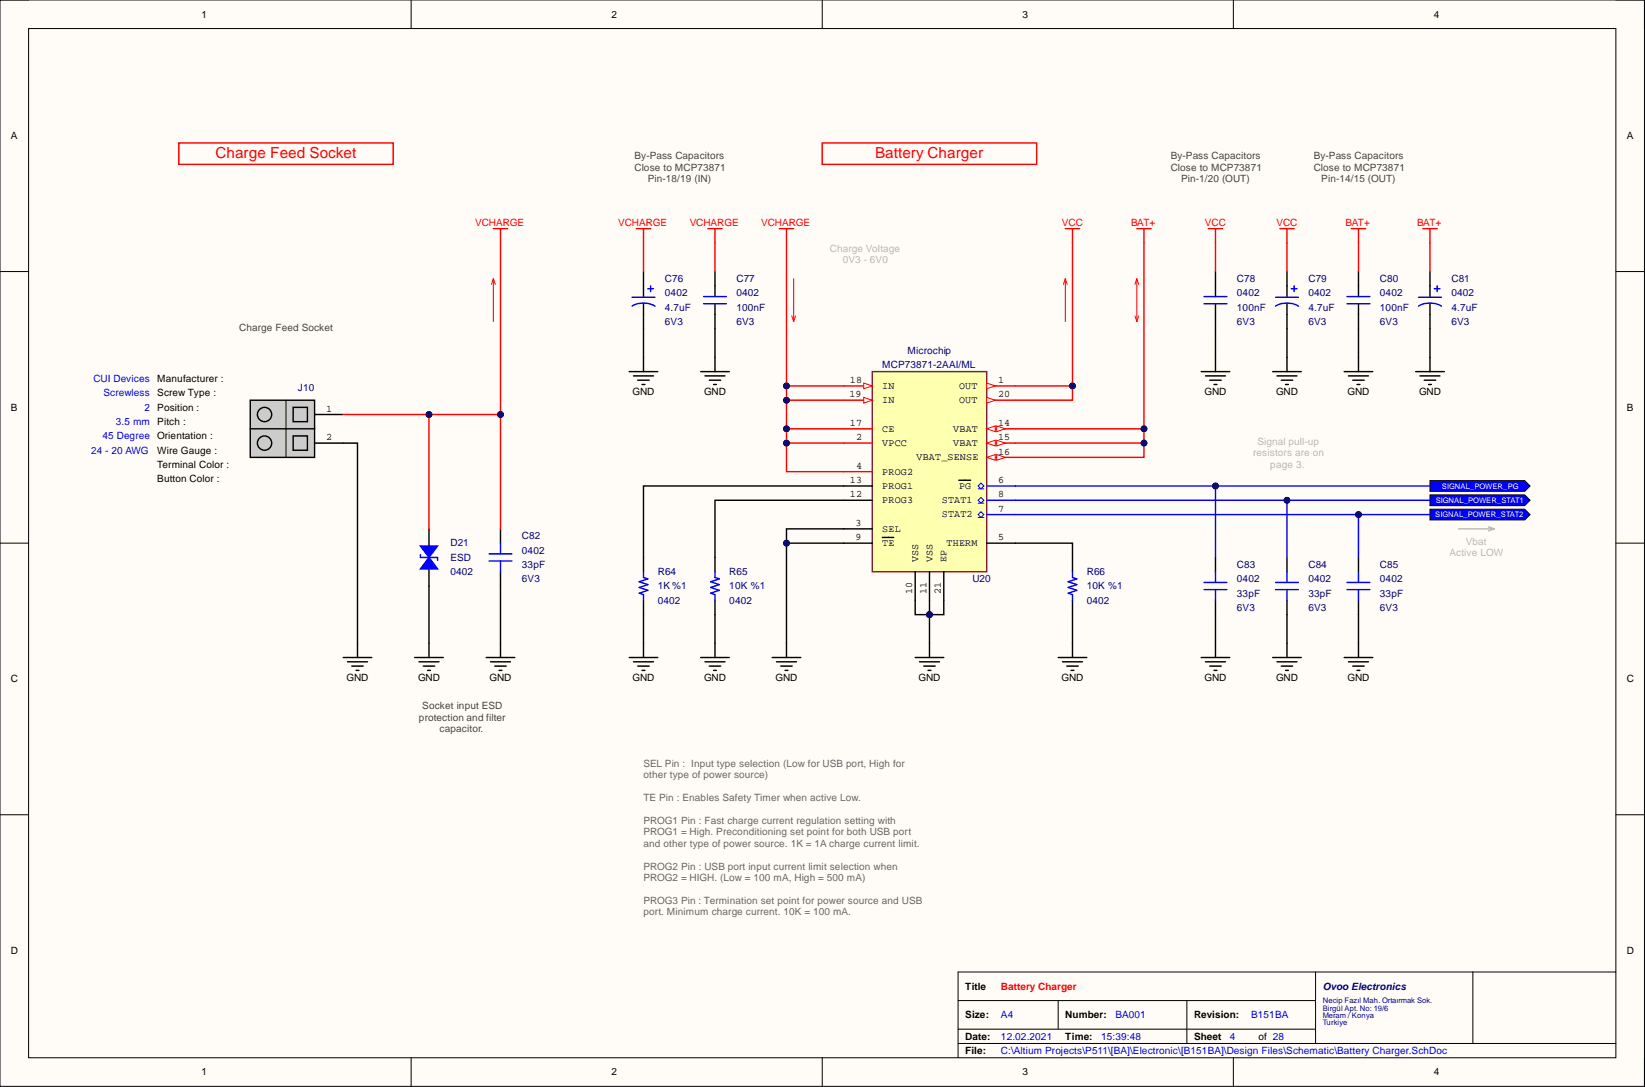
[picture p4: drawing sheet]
<svg xmlns="http://www.w3.org/2000/svg" width="292mm" height="193mm" viewBox="0 0 292 193" stroke-linecap="round" stroke-linejoin="round" font-family="sans-serif">
<path d="M0 0h292v192.9h-292z" fill-rule="evenodd" fill="#fffcf8"/>
<path d="M0 0h292v192.9h-292z" fill="none" stroke="#000" stroke-width=".18"/>
<path d="M5.1 5.1h281.8v182.7h-281.8z" fill-rule="evenodd" fill="#fffcf8"/>
<g fill="none" stroke="#000" stroke-width=".18">
<path d="M0 0h5.1M73 0v5.1M146 0v5.1M219 0v5.1M286.9 0h5.1v5.1M5.1 5.1h281.8v182.7h-281.8zM0 48.2h5.1M286.9 48.2h5.1M0 96.4h5.1M286.9 96.4h5.1M0 144.6h5.1M286.9 144.6h5.1"/>
<path d="M170.1 177.6h63.5M187.9 177.6v5.1M210.8 177.6v7.6M233.6 172.6v12.6M261.5 172.6v12.6M286.9 172.6h-116.8v15.2M73 187.8v5.1M146 187.8v5.1M170.1 185.2h116.8M170.1 182.7h63.5M219 187.8v5.1M292 187.8v5.1"/>
</g>
<g fill="none" stroke="#000" stroke-width=".25">
<path d="M111.7 66h5.1M112.5 66.7h3.5M113.2 67.5h2.1M114 68.3h.5M114.3 63.4v2.6M124.4 66h5.1M125.2 66.7h3.5M125.9 67.5h2.1M126.7 68.3h.5M127 63.4v2.6M213.3 66h5.1M214.1 66.7h3.5"/>
<path d="M214.8 67.5h2M215.6 68.3h.5M215.8 63.4v2.6M226 66h5.1M226.7 66.7h3.6M227.5 67.5h2M228.3 68.3h.5M228.5 63.4v2.6M238.7 66h5.1M239.4 66.7h3.6M240.2 67.5h2M241 68.3h.5"/>
<path d="M241.2 63.4v2.6M251.4 66h5.1M252.1 66.7h3.6M252.9 67.5h2M253.7 68.3h.5M253.9 63.4v2.6M111.7 116.7h5.1M112.5 117.5h3.5M113.2 118.2h2.1M114 119h.5M114.3 114.2v2.5M124.4 116.7h5.1"/>
<path d="M125.2 117.5h3.5M125.9 118.2h2.1M126.7 119h.5M127 114.2v2.5M137.1 116.7h5.1M137.9 117.5h3.5M138.6 118.2h2.1M139.4 119h.5M139.7 114.2v2.5M162.5 116.7h5.1M163.3 117.5h3.5M164 118.2h2.1"/>
<path d="M164.8 119h.5M165 114.2v2.5M187.9 116.7h5.1M188.7 117.5h3.5M189.4 118.2h2.1M190.2 119h.5M190.4 114.2v2.5M213.3 116.7h5.1M214.1 117.5h3.5M214.8 118.2h2M215.6 119h.5M215.8 114.2v2.5"/>
<path d="M226 116.7h5.1M226.7 117.5h3.6M227.5 118.2h2M228.3 119h.5M228.5 114.2v2.5M238.7 116.7h5.1M239.4 117.5h3.6M240.2 118.2h2M241 119h.5M241.2 114.2v2.5"/>
</g>
<path d="M189.2 40.6h2.5M190.4 40.6v2.5M201.9 40.6h2.5M203.1 40.6v2.5M214.6 40.6h2.5M215.8 40.6v2.5M227.3 40.6h2.5M228.5 40.6v2.5M240 40.6h2.5M241.2 40.6v2.5M252.6 40.6h2.6M253.9 40.6v2.5" fill="none" stroke="#f00" stroke-width=".25"/>
<path d="M154.9 66h20.3v35.5h-20.3z" fill-rule="evenodd" fill="#ffffb0"/>
<path d="M154.9 66h20.3v35.5h-20.3z" fill="none" stroke="#800000" stroke-width=".25"/>
<path d="M175.2 68.5h5.1" fill="none" stroke="#f00" stroke-width=".25"/>
<path d="M175.2 68l1.5 .5-1.5 .5z" fill="#f8fcff"/>
<path d="M175.2 68l1.5 .5-1.5 .5z" fill="none" stroke="#f00" stroke-width=".18"/>
<path d="M149.8 78.7h5.1M175.2 78.7h5.1M149.8 83.7h5.1" fill="none" stroke="#f00" stroke-width=".25"/>
<path d="M149.8 93.9h5.1M149.8 96.4h5.1M156.7 95.4h2M170.3 85.3h2.1M175.2 96.4h5.1M162.5 101.5v5.1" fill="none" stroke="#000" stroke-width=".25"/>
<path d="M175.2 86.3h5.1M175.2 91.3h5.1M175.2 88.8h5.1" fill="none" stroke="#00f" stroke-width=".25"/>
<path d="M173.7 86.3l.5-.5 .5 .5-.5 .5zM173.7 91.3l.5-.5 .5 .5-.5 .6zM173.7 88.8l.5-.5 .5 .5-.5 .5zM173.7 86.8h1M173.7 91.9h1M173.7 89.3h1" fill="none" stroke="#00f" stroke-width=".18"/>
<path d="M175.2 78.7l1.5-.5v1z" fill="#f8fcff"/>
<path d="M175.2 78.7l1.5-.5v1z" fill="none" stroke="#f00" stroke-width=".18"/>
<path d="M177 78.2l1.5 .5-1.5 .5z" fill="#f8fcff"/>
<path d="M177 78.2l1.5 .5-1.5 .5z" fill="none" stroke="#f00" stroke-width=".18"/>
<path d="M175.2 76.1h5.1" fill="none" stroke="#f00" stroke-width=".25"/>
<path d="M175.2 76.1l1.5-.5v1z" fill="#f8fcff"/>
<path d="M175.2 76.1l1.5-.5v1z" fill="none" stroke="#f00" stroke-width=".18"/>
<path d="M177 75.6l1.5 .5-1.5 .5z" fill="#f8fcff"/>
<path d="M177 75.6l1.5 .5-1.5 .5z" fill="none" stroke="#f00" stroke-width=".18"/>
<path d="M149.8 86.3h5.1M149.8 88.8h5.1M165 101.5v5.1M167.6 101.5v5.1" fill="none" stroke="#000" stroke-width=".25"/>
<path d="M175.2 71h5.1" fill="none" stroke="#f00" stroke-width=".25"/>
<path d="M175.2 70.5l1.5 .5-1.5 .6z" fill="#f8fcff"/>
<path d="M175.2 70.5l1.5 .5-1.5 .6z" fill="none" stroke="#f00" stroke-width=".18"/>
<path d="M149.8 71h5.1" fill="none" stroke="#f00" stroke-width=".25"/>
<path d="M153.4 70.5l1.5 .5-1.5 .6z" fill="#f8fcff"/>
<path d="M153.4 70.5l1.5 .5-1.5 .6z" fill="none" stroke="#f00" stroke-width=".18"/>
<path d="M149.8 68.5h5.1" fill="none" stroke="#f00" stroke-width=".25"/>
<path d="M153.4 68l1.5 .5-1.5 .5z" fill="#f8fcff"/>
<path d="M153.4 68l1.5 .5-1.5 .5z" fill="none" stroke="#f00" stroke-width=".18"/>
<path d="M149.8 76.1h5.1M175.2 81.2h5.1" fill="none" stroke="#f00" stroke-width=".25"/>
<path d="M175.2 81.2l1.5-.5v1z" fill="#f8fcff"/>
<path d="M175.2 81.2l1.5-.5v1z" fill="none" stroke="#f00" stroke-width=".18"/>
<path d="M177 80.7l1.5 .5-1.5 .5z" fill="#f8fcff"/>
<path d="M177 80.7l1.5 .5-1.5 .5z" fill="none" stroke="#f00" stroke-width=".18"/>
<g fill="none" stroke="#000" stroke-width=".25">
<path d="M114.3 48.2v4.4M114.3 53.9v4.5M127 48.2v4.4M127 53.9v4.5M215.8 48.2v4.4M215.8 53.9v4.5M228.5 48.2v4.4M228.5 53.9v4.5M241.2 48.2v4.4M241.2 53.9v4.5M253.9 48.2v4.4M253.9 53.9v4.5"/>
<path d="M76.2 93.9v4M76.2 100v4M114.3 99v2.5M127 99v2.5M190.4 99v2.5M215.8 99v2.5M228.5 99v2.5M241.2 99v2.5M60.9 116.7h5.1M61.7 117.5h3.6M62.5 118.2h2M63.2 119h.5"/>
<path d="M63.5 114.2v2.5M73.6 116.7h5.1M74.4 117.5h3.6M75.2 118.2h2M75.9 119h.5M76.2 114.2v2.5M86.3 116.7h5.1M87.1 117.5h3.5M87.9 118.2h2M88.6 119h.5M88.9 114.2v2.5M114.3 106.6v2.5"/>
<path d="M127 106.6v2.5M190.4 106.6v2.5M215.8 106.6v2.5M228.5 106.6v2.5M241.2 106.6v2.5"/>
</g>
<g fill="none" stroke="#00f" stroke-width=".25">
<path d="M112.2 54.3a4 4 0 0 1 4.1 .1M112.2 52.8h4.1M115 51.3h1M115.5 50.7v1.1M124.9 53.9h4.1M124.9 52.6h4.1M213.8 53.9h4.1M213.8 52.6h4.1M226.5 54.4a4 4 0 0 1 4.1 0M226.5 52.8h4.1M229.3 51.3h1M229.8 50.7v1.1"/>
<path d="M239.2 53.9h4.1M239.2 52.6h4.1M251.9 54.4a4 4 0 0 1 4.1 0M251.9 52.8h4M254.7 51.3h1M255.2 50.7v1.1M74.7 99h3M114.3 101.5v1l.7 .3-1.5 .5 1.5 .5-1.5 .5 1.5 .5-1.5 .5 .8 .3v1M127 101.5v1l.7 .3-1.5 .5 1.5 .5-1.5 .5 1.5 .5-1.5 .5 .8 .3v1M190.4 101.5v1l.8 .3-1.5 .5 1.5 .5-1.5 .5 1.5 .5-1.5 .5 .7 .3v1M213.8 104.7h4.1M213.8 103.4h4.1"/>
<path d="M215.8 101.5v1.9M215.8 104.7v1.9M226.5 104.7h4.1M226.5 103.4h4.1M228.5 101.5v1.9M228.5 104.7v1.9M239.2 104.7h4.1M239.2 103.4h4.1M241.2 101.5v1.9M241.2 104.7v1.9"/>
</g>
<path d="M87.6 40.6h2.5M88.9 40.6v2.5" fill="none" stroke="#f00" stroke-width=".25"/>
<path d="M76.2 99l1.5 2h-3z" fill="#00f"/>
<path d="M74.7 98.5v.5M76.2 99l1.5 2h-3zM77.7 99v.5" fill="none" stroke="#00f" stroke-width=".25"/>
<path d="M74.7 96.9h3l-1.5 2.1z" fill="#00f"/>
<path d="M74.7 96.9h3l-1.5 2.1zM86.8 98.3h4.1M86.8 99.6h4.1M88.9 96.4v1.9M88.9 99.6v1.9" fill="none" stroke="#00f" stroke-width=".25"/>
<path d="M88.9 93.9v2.5M88.9 101.5v2.5" fill="none" stroke="#000" stroke-width=".25"/>
<path d="M113 40.6h2.5M114.3 40.6v2.5M125.7 40.6h2.5M127 40.6v2.5M138.4 40.6h2.5M139.7 40.6v2.5" fill="none" stroke="#f00" stroke-width=".25"/>
<path d="M253.9 85.3h16.8l1 1-1 .9h-16.8z" fill-rule="evenodd" fill="#00f"/>
<path d="M253.9 85.3h16.8l1 1-1 .9h-16.8z" fill="none" stroke="#000" stroke-width=".18"/>
<path d="M253.9 87.9h16.8l1 .9-1 1h-16.8z" fill-rule="evenodd" fill="#00f"/>
<path d="M253.9 87.9h16.8l1 .9-1 1h-16.8z" fill="none" stroke="#000" stroke-width=".18"/>
<path d="M253.9 90.4h16.8l1 .9-1 1h-16.8z" fill-rule="evenodd" fill="#00f"/>
<path d="M253.9 90.4h16.8l1 .9-1 1h-16.8z" fill="none" stroke="#000" stroke-width=".18"/>
<path d="M55.9 73.6h5M55.9 78.7h5" fill="none" stroke="#000" stroke-width=".25"/>
<path d="M44.4 71h11.5v10.2h-11.5z" fill-rule="evenodd" fill="#ccc"/>
<g fill="none" stroke="#000" stroke-width=".25">
<path d="M44.4 71h11.5v10.2h-11.5zM44.4 76.1h11.5M52.1 72.3h2.5v2.6h-2.5zM52.1 77.4h2.5v2.5h-2.5zM60.9 78.7h2.6v35.5"/>
<circle cx="47" cy="73.6" r="1.27"/>
<circle cx="47" cy="78.7" r="1.27"/>
</g>
<path d="M50.8 71v10.2" fill="none" stroke="#000" stroke-width=".18"/>
<path d="M31.7 25.4h38.1v3.8h-38.1zM146 25.4h38.1v3.8h-38.1zM88.9 43.1v30.5h-28M253.9 43.1v5.1" fill="none" stroke="#f00" stroke-width=".25"/>
<circle cx="76.2" cy="73.6" r=".51" fill="#000080"/>
<circle cx="76.2" cy="73.6" r=".51" fill="none" stroke="#000080" stroke-width=".18"/>
<circle cx="88.9" cy="73.6" r=".51" fill="#000080"/>
<circle cx="88.9" cy="73.6" r=".51" fill="none" stroke="#000080" stroke-width=".18"/>
<path d="M139.7 96.4h10.1M149.8 86.3h-35.5v12.7M149.8 88.8h-22.8v10.2" fill="none" stroke="#000" stroke-width=".25"/>
<circle cx="139.7" cy="96.4" r=".51" fill="#000080"/>
<circle cx="139.7" cy="96.4" r=".51" fill="none" stroke="#000080" stroke-width=".18"/>
<path d="M149.8 93.9h-10.1v20.3" fill="none" stroke="#000" stroke-width=".25"/>
<circle cx="139.7" cy="96.4" r=".51" fill="#000080"/>
<circle cx="139.7" cy="96.4" r=".51" fill="none" stroke="#000080" stroke-width=".18"/>
<path d="M149.8 78.7h-10.1v5h10.1" fill="none" stroke="#f00" stroke-width=".25"/>
<circle cx="139.7" cy="78.7" r=".51" fill="#000080"/>
<circle cx="139.7" cy="78.7" r=".51" fill="none" stroke="#000080" stroke-width=".18"/>
<path d="M149.8 68.5h-10.1v7.6h10.1" fill="none" stroke="#f00" stroke-width=".25"/>
<circle cx="139.7" cy="76.1" r=".51" fill="#000080"/>
<circle cx="139.7" cy="76.1" r=".51" fill="none" stroke="#000080" stroke-width=".18"/>
<circle cx="139.7" cy="71" r=".51" fill="#000080"/>
<circle cx="139.7" cy="71" r=".51" fill="none" stroke="#000080" stroke-width=".18"/>
<circle cx="139.7" cy="68.5" r=".51" fill="#000080"/>
<circle cx="139.7" cy="68.5" r=".51" fill="none" stroke="#000080" stroke-width=".18"/>
<path d="M139.7 71h10.1" fill="none" stroke="#f00" stroke-width=".25"/>
<circle cx="139.7" cy="71" r=".51" fill="#000080"/>
<circle cx="139.7" cy="71" r=".51" fill="none" stroke="#000080" stroke-width=".18"/>
<path d="M162.5 106.6v2.5h2.5v5.1" fill="none" stroke="#000" stroke-width=".25"/>
<circle cx="165" cy="109.1" r=".51" fill="#000080"/>
<circle cx="165" cy="109.1" r=".51" fill="none" stroke="#000080" stroke-width=".18"/>
<path d="M167.6 106.6v2.5h-2.6" fill="none" stroke="#000" stroke-width=".25"/>
<circle cx="165" cy="109.1" r=".51" fill="#000080"/>
<circle cx="165" cy="109.1" r=".51" fill="none" stroke="#000080" stroke-width=".18"/>
<path d="M180.3 96.4h10.1v2.6" fill="none" stroke="#000" stroke-width=".25"/>
<path d="M180.3 91.3h73.6" fill="none" stroke="#00f" stroke-width=".25"/>
<circle cx="241.2" cy="91.3" r=".51" fill="#000080"/>
<circle cx="241.2" cy="91.3" r=".51" fill="none" stroke="#000080" stroke-width=".18"/>
<path d="M180.3 88.8h73.6" fill="none" stroke="#00f" stroke-width=".25"/>
<circle cx="228.5" cy="88.8" r=".51" fill="#000080"/>
<circle cx="228.5" cy="88.8" r=".51" fill="none" stroke="#000080" stroke-width=".18"/>
<path d="M180.3 86.3h73.6" fill="none" stroke="#00f" stroke-width=".25"/>
<circle cx="215.8" cy="86.3" r=".51" fill="#000080"/>
<circle cx="215.8" cy="86.3" r=".51" fill="none" stroke="#000080" stroke-width=".18"/>
<path d="M203.1 43.1v38.1h-22.8" fill="none" stroke="#f00" stroke-width=".25"/>
<circle cx="203.1" cy="76.1" r=".51" fill="#000080"/>
<circle cx="203.1" cy="76.1" r=".51" fill="none" stroke="#000080" stroke-width=".18"/>
<circle cx="203.1" cy="78.7" r=".51" fill="#000080"/>
<circle cx="203.1" cy="78.7" r=".51" fill="none" stroke="#000080" stroke-width=".18"/>
<path d="M180.3 78.7h22.8" fill="none" stroke="#f00" stroke-width=".25"/>
<circle cx="203.1" cy="78.7" r=".51" fill="#000080"/>
<circle cx="203.1" cy="78.7" r=".51" fill="none" stroke="#000080" stroke-width=".18"/>
<path d="M180.3 76.1h22.8" fill="none" stroke="#f00" stroke-width=".25"/>
<circle cx="203.1" cy="76.1" r=".51" fill="#000080"/>
<circle cx="203.1" cy="76.1" r=".51" fill="none" stroke="#000080" stroke-width=".18"/>
<path d="M180.3 68.5h10.1v2.5h-10.1" fill="none" stroke="#f00" stroke-width=".25"/>
<circle cx="190.4" cy="68.5" r=".51" fill="#000080"/>
<circle cx="190.4" cy="68.5" r=".51" fill="none" stroke="#000080" stroke-width=".18"/>
<path d="M76.2 104v10.2" fill="none" stroke="#000" stroke-width=".25"/>
<path d="M76.2 73.6v20.3" fill="none" stroke="#f00" stroke-width=".25"/>
<circle cx="76.2" cy="73.6" r=".51" fill="#000080"/>
<circle cx="76.2" cy="73.6" r=".51" fill="none" stroke="#000080" stroke-width=".18"/>
<path d="M88.9 104v10.2" fill="none" stroke="#000" stroke-width=".25"/>
<path d="M88.9 73.6v20.3" fill="none" stroke="#f00" stroke-width=".25"/>
<circle cx="88.9" cy="73.6" r=".51" fill="#000080"/>
<circle cx="88.9" cy="73.6" r=".51" fill="none" stroke="#000080" stroke-width=".18"/>
<path d="M114.3 58.4v5M127 58.4v5M114.3 109.1v5.1M127 109.1v5.1" fill="none" stroke="#000" stroke-width=".25"/>
<path d="M114.3 43.1v5.1M127 43.1v5.1M139.7 76.1v2.6" fill="none" stroke="#f00" stroke-width=".25"/>
<circle cx="139.7" cy="78.7" r=".51" fill="#000080"/>
<circle cx="139.7" cy="78.7" r=".51" fill="none" stroke="#000080" stroke-width=".18"/>
<circle cx="139.7" cy="76.1" r=".51" fill="#000080"/>
<circle cx="139.7" cy="76.1" r=".51" fill="none" stroke="#000080" stroke-width=".18"/>
<path d="M139.7 43.1v25.4" fill="none" stroke="#f00" stroke-width=".25"/>
<circle cx="139.7" cy="68.5" r=".51" fill="#000080"/>
<circle cx="139.7" cy="68.5" r=".51" fill="none" stroke="#000080" stroke-width=".18"/>
<path d="M165 106.6v2.5" fill="none" stroke="#000" stroke-width=".25"/>
<circle cx="165" cy="109.1" r=".51" fill="#000080"/>
<circle cx="165" cy="109.1" r=".51" fill="none" stroke="#000080" stroke-width=".18"/>
<path d="M190.4 109.1v5.1" fill="none" stroke="#000" stroke-width=".25"/>
<path d="M190.4 43.1v25.4" fill="none" stroke="#f00" stroke-width=".25"/>
<circle cx="190.4" cy="68.5" r=".51" fill="#000080"/>
<circle cx="190.4" cy="68.5" r=".51" fill="none" stroke="#000080" stroke-width=".18"/>
<path d="M215.8 109.1v5.1" fill="none" stroke="#000" stroke-width=".25"/>
<path d="M215.8 86.3v12.7" fill="none" stroke="#00f" stroke-width=".25"/>
<circle cx="215.8" cy="86.3" r=".51" fill="#000080"/>
<circle cx="215.8" cy="86.3" r=".51" fill="none" stroke="#000080" stroke-width=".18"/>
<path d="M215.8 58.4v5M228.5 109.1v5.1" fill="none" stroke="#000" stroke-width=".25"/>
<path d="M215.8 43.1v5.1" fill="none" stroke="#f00" stroke-width=".25"/>
<path d="M228.5 88.8v10.2" fill="none" stroke="#00f" stroke-width=".25"/>
<circle cx="228.5" cy="88.8" r=".51" fill="#000080"/>
<circle cx="228.5" cy="88.8" r=".51" fill="none" stroke="#000080" stroke-width=".18"/>
<path d="M228.5 58.4v5M241.2 109.1v5.1" fill="none" stroke="#000" stroke-width=".25"/>
<path d="M228.5 43.1v5.1" fill="none" stroke="#f00" stroke-width=".25"/>
<path d="M241.2 91.3v7.7" fill="none" stroke="#00f" stroke-width=".25"/>
<circle cx="241.2" cy="91.3" r=".51" fill="#000080"/>
<circle cx="241.2" cy="91.3" r=".51" fill="none" stroke="#000080" stroke-width=".18"/>
<path d="M241.2 58.4v5M253.9 58.4v5" fill="none" stroke="#000" stroke-width=".25"/>
<path d="M241.2 43.1v5.1" fill="none" stroke="#f00" stroke-width=".25"/>
<path d="M259 93.9h6.3M264.3 93.5l1 .4M265.3 93.9l-1 .3" fill="none" stroke="#b7b7b7" stroke-width=".25"/>
<g fill="none" stroke="#f00" stroke-width=".18">
<path d="M87.6 49.5v7.6M87.6 49.5l-.3 1M87.6 49.5l.3 1M140.6 56.1l.3 1M140.9 49.5v7.6M141.3 56.1l-.4 1M189.2 49.5v7.6M189.2 49.5l-.4 1M189.2 49.5l.3 1M201.5 56.1l.4 1M201.9 49.5v7.6M201.9 49.5l-.4 1"/>
<path d="M201.9 49.5l.3 1M202.2 56.1l-.3 1"/>
</g>
<g font-size="2.7" fill="#f00">
<text x="38.3" y="28.1">Charge Feed Socket</text>
<text x="155.4" y="28.1">Battery Charger</text>
</g>
<g font-size="1.8">
<text x="35.8" y="3.1">1</text>
<text x="108.6" y="3.1">2</text>
<text x="181.6" y="3.1">3</text>
<text x="254.6" y="3.1">4</text>
<text x="1.9" y="24.7">A</text>
<text x="288.9" y="24.7">A</text>
<text x="27.9" y="70.4">Screw Type :</text>
<text x="27.9" y="67.8">Manufacturer :</text>
<text x="112.3" y="70.1">GND</text>
<text x="125" y="70.1">GND</text>
<text x="150.8" y="70.5">19</text>
<text x="150.9" y="68">18</text>
<text x="156.7" y="71.6">IN</text>
<text x="156.7" y="69">IN</text>
<text x="170.3" y="69">OUT</text>
<text x="170.3" y="71.6">OUT</text>
<text x="177.2" y="68">1</text>
<text x="177.2" y="70.5">20</text>
<text x="213.9" y="70.1">GND</text>
<text x="226.6" y="70.1">GND</text>
<text x="239.3" y="70.1">GND</text>
<text x="252" y="70.1">GND</text>
<text x="1.9" y="72.9">B</text>
<text x="27.9" y="72.9">Position :</text>
<text x="27.9" y="78">Orientation :</text>
<text x="27.9" y="75.4">Pitch :</text>
<text x="57.9" y="73.1">1</text>
<text x="150.9" y="75.6">17</text>
<text x="156.7" y="76.6">CE</text>
<text x="169.3" y="76.6">VBAT</text>
<text x="177.2" y="75.6">14</text>
<text x="288.9" y="72.9">B</text>
<text x="27.9" y="83.1">Terminal Color :</text>
<text x="27.9" y="80.5">Wire Gauge :</text>
<text x="57.9" y="78.2">2</text>
<text x="152" y="78.2">2</text>
<text x="152" y="83.2">4</text>
<text x="156.7" y="79.2">VPCC</text>
<text x="162.8" y="81.7">VBAT_SENSE</text>
<text x="169.3" y="79.2">VBAT</text>
<text x="177.2" y="78.2">15</text>
<text x="177.2" y="80.7">16</text>
<text x="27.9" y="85.6">Button Color :</text>
<text x="150.9" y="85.8">13</text>
<text x="150.9" y="88.3">12</text>
<text x="156.7" y="84.2">PROG2</text>
<text x="156.7" y="86.8">PROG1</text>
<text x="156.7" y="89.3">PROG3</text>
<text x="167.2" y="89.3">STAT1</text>
<text x="170.3" y="86.8">PG</text>
<text x="177.2" y="85.8">6</text>
<text x="177.2" y="88.3">8</text>
<text x="151.9" y="93.4">3</text>
<text x="151.9" y="95.9">9</text>
<text x="156.7" y="94.4">SEL</text>
<text x="167.2" y="91.9">STAT2</text>
<text x="177.2" y="95.9">5</text>
<text x="177.2" y="90.8">7</text>
<text x="156.7" y="96.9">TE</text>
<text x="163" y="99.7" transform="rotate(-90 163 99.7)">VSS</text>
<text x="165.6" y="99.7" transform="rotate(-90 165.6 99.7)">VSS</text>
<text x="168.1" y="99.7" transform="rotate(-90 168.1 99.7)">EP</text>
<text x="168.1" y="96.9">THERM</text>
<text x="162" y="105.5" transform="rotate(-90 162 105.5)">10</text>
<text x="164.5" y="105.5" transform="rotate(-90 164.5 105.5)">11</text>
<text x="167.1" y="105.5" transform="rotate(-90 167.1 105.5)">21</text>
<text x="1.9" y="121.1">C</text>
<text x="61.5" y="120.9">GND</text>
<text x="74.2" y="120.9">GND</text>
<text x="86.9" y="120.9">GND</text>
<text x="112.3" y="120.9">GND</text>
<text x="125" y="120.9">GND</text>
<text x="137.7" y="120.9">GND</text>
<text x="163.1" y="120.9">GND</text>
<text x="188.5" y="120.9">GND</text>
<text x="213.9" y="120.9">GND</text>
<text x="226.6" y="120.9">GND</text>
<text x="239.3" y="120.9">GND</text>
<text x="288.9" y="121.1">C</text>
<text x="1.9" y="169.3">D</text>
<text x="288.9" y="169.3">D</text>
<text x="171.4" y="175.7">Title</text>
<text x="171.4" y="180.8">Size:</text>
<text x="171.4" y="184.6">Date:</text>
<text x="189.2" y="180.8">Number:</text>
<text x="189.2" y="184.6">Time:</text>
<text x="212" y="180.8">Revision:</text>
<text x="212" y="184.6">Sheet</text>
<text x="223.4" y="184.6">of 28</text>
<text x="35.8" y="190.9">1</text>
<text x="108.6" y="190.9">2</text>
<text x="171.4" y="187.1">File:</text>
<text x="181.6" y="190.9">3</text>
<text x="254.6" y="190.9">4</text>
</g>
<g font-size="1.8" fill="#434343">
<text x="112.7" y="28.2">By-Pass Capacitors</text>
<text x="207.9" y="28.2">By-Pass Capacitors</text>
<text x="233.3" y="28.2">By-Pass Capacitors</text>
<text x="112.7" y="30.3">Close to MCP73871</text>
<text x="115" y="32.3">Pin-18/19 (IN)</text>
<text x="207.9" y="30.3">Close to MCP73871</text>
<text x="209.7" y="32.3">Pin-1/20 (OUT)</text>
<text x="233.3" y="30.3">Close to MCP73871</text>
<text x="234.6" y="32.3">Pin-14/15 (OUT)</text>
<text x="42.5" y="58.7">Charge Feed Socket</text>
<text x="75" y="125.9">Socket input ESD</text>
<text x="74.4" y="128">protection and filter</text>
<text x="78" y="130">capacitor.</text>
</g>
<g font-size="1.8" fill="#f00">
<text x="84.4" y="40.2">VCHARGE</text>
<text x="109.8" y="40.2">VCHARGE</text>
<text x="122.5" y="40.2">VCHARGE</text>
<text x="135.2" y="40.2">VCHARGE</text>
<text x="188.6" y="40.2">VCC</text>
<text x="200.8" y="40.2">BAT+</text>
<text x="214" y="40.2">VCC</text>
<text x="226.7" y="40.2">VCC</text>
<text x="238.9" y="40.2">BAT+</text>
<text x="251.6" y="40.2">BAT+</text>
<text x="177.7" y="175.7">Battery Charger</text>
</g>
<g font-size="1.8" fill="#b7b7b7">
<text x="147.4" y="44.7">Charge Voltage</text>
<text x="149.6" y="46.8">0V3 - 6V0</text>
<text x="222.5" y="81">resistors are on</text>
<text x="223.3" y="79">Signal pull-up</text>
<text x="225.6" y="83.1">page 3.</text>
<text x="257.4" y="98.8">Active LOW</text>
<text x="260.3" y="96.8">Vbat</text>
</g>
<g font-size="1.8" fill="#000080">
<text x="118.1" y="52.6">0402</text>
<text x="118.1" y="50.1">C76</text>
<text x="130.8" y="52.6">0402</text>
<text x="130.8" y="50.1">C77</text>
<text x="219.6" y="52.6">0402</text>
<text x="219.6" y="50.1">C78</text>
<text x="232.3" y="52.6">0402</text>
<text x="232.3" y="50.1">C79</text>
<text x="245" y="52.6">0402</text>
<text x="245" y="50.1">C80</text>
<text x="257.7" y="52.6">0402</text>
<text x="257.7" y="50.1">C81</text>
<text x="118.1" y="55.1">4.7uF</text>
<text x="118.1" y="57.7">6V3</text>
<text x="130.8" y="55.1">100nF</text>
<text x="130.8" y="57.7">6V3</text>
<text x="219.6" y="55.1">100nF</text>
<text x="219.6" y="57.7">6V3</text>
<text x="232.3" y="55.1">4.7uF</text>
<text x="232.3" y="57.7">6V3</text>
<text x="245" y="55.1">100nF</text>
<text x="245" y="57.7">6V3</text>
<text x="257.7" y="55.1">4.7uF</text>
<text x="257.7" y="57.7">6V3</text>
<text x="156.7" y="65.3">MCP73871-2AAI/ML</text>
<text x="161.2" y="62.8">Microchip</text>
<text x="52.9" y="69.4">J10</text>
<text x="92.7" y="95.7">C82</text>
<text x="80" y="99.6">ESD</text>
<text x="80" y="97">D21</text>
<text x="92.7" y="98.3">0402</text>
<text x="92.7" y="100.8">33pF</text>
<text x="219.6" y="100.8">C83</text>
<text x="232.3" y="100.8">C84</text>
<text x="245" y="100.8">C85</text>
<text x="80" y="102.1">0402</text>
<text x="92.7" y="103.4">6V3</text>
<text x="116.8" y="104.6">1K %1</text>
<text x="116.8" y="107.2">0402</text>
<text x="116.8" y="102.1">R64</text>
<text x="129.5" y="104.6">10K %1</text>
<text x="129.5" y="107.2">0402</text>
<text x="129.5" y="102.1">R65</text>
<text x="172.7" y="103.4">U20</text>
<text x="193" y="104.6">10K %1</text>
<text x="193" y="107.2">0402</text>
<text x="193" y="102.1">R66</text>
<text x="219.6" y="103.4">0402</text>
<text x="219.6" y="105.9">33pF</text>
<text x="232.3" y="103.4">0402</text>
<text x="232.3" y="105.9">33pF</text>
<text x="245" y="103.4">0402</text>
<text x="245" y="105.9">33pF</text>
<text x="219.6" y="108.4">6V3</text>
<text x="232.3" y="108.4">6V3</text>
<text x="245" y="108.4">6V3</text>
<text x="234.9" y="175.7">Ovoo Electronics</text>
</g>
<g font-size="1.8" fill="#00f">
<text x="16.6" y="67.8">CUI Devices</text>
<text x="18.4" y="70.4">Screwless</text>
<text x="18.2" y="78">45 Degree</text>
<text x="20.6" y="75.4">3.5 mm</text>
<text x="25.6" y="72.9">2</text>
<text x="16.2" y="80.5">24 - 20 AWG</text>
<text x="177.7" y="184.6">12.02.2021</text>
<text x="177.7" y="180.8">A4</text>
<text x="195.5" y="184.6">15:39:48</text>
<text x="198.1" y="180.8">BA001</text>
<text x="218.4" y="184.6">4</text>
<text x="222.2" y="180.8">B151BA</text>
<text x="177.7" y="187.1">C:\Altium Projects\P511\[BA]\Electronic\[B151BA]\Design Files\Schematic\Battery Charger.SchDoc</text>
</g>
<g font-size="1.8" fill="#666">
<text x="114.3" y="136.1">SEL Pin : Input type selection (Low for USB port, High for</text>
<text x="114.3" y="138.1">other type of power source)</text>
<text x="114.3" y="142.2">TE Pin : Enables Safety Timer when active Low.</text>
<text x="114.3" y="146.2">PROG1 Pin : Fast charge current regulation setting with</text>
<text x="114.3" y="148.3">PROG1 = High. Preconditioning set point for both USB port</text>
<text x="114.3" y="150.3">and other type of power source. 1K = 1A charge current limit.</text>
<text x="114.3" y="154.4">PROG2 Pin : USB port input current limit selection when</text>
<text x="114.3" y="156.4">PROG2 = HIGH. (Low = 100 mA, High = 500 mA)</text>
<text x="114.3" y="160.5">PROG3 Pin : Termination set point for power source and USB</text>
<text x="114.3" y="162.5">port. Minimum charge current. 10K = 100 mA.</text>
</g>
<g font-size="1.4" fill="#fff">
<text x="254.9" y="89.3">SIGNAL_POWER_STAT1</text>
<text x="256" y="86.8">SIGNAL_POWER_PG</text>
<text x="254.8" y="91.9">SIGNAL_POWER_STAT2</text>
</g>
<g font-size="1.4" fill="#000080">
<text x="234.9" y="178.1">Necip Fazıl Mah. Ortaırmak Sok.</text>
<text x="234.9" y="179.4">Birgül Apt. No: 19/6</text>
<text x="234.9" y="180.7">Meram / Konya</text>
<text x="234.9" y="181.9">Turkiye</text>
</g>
</svg>
